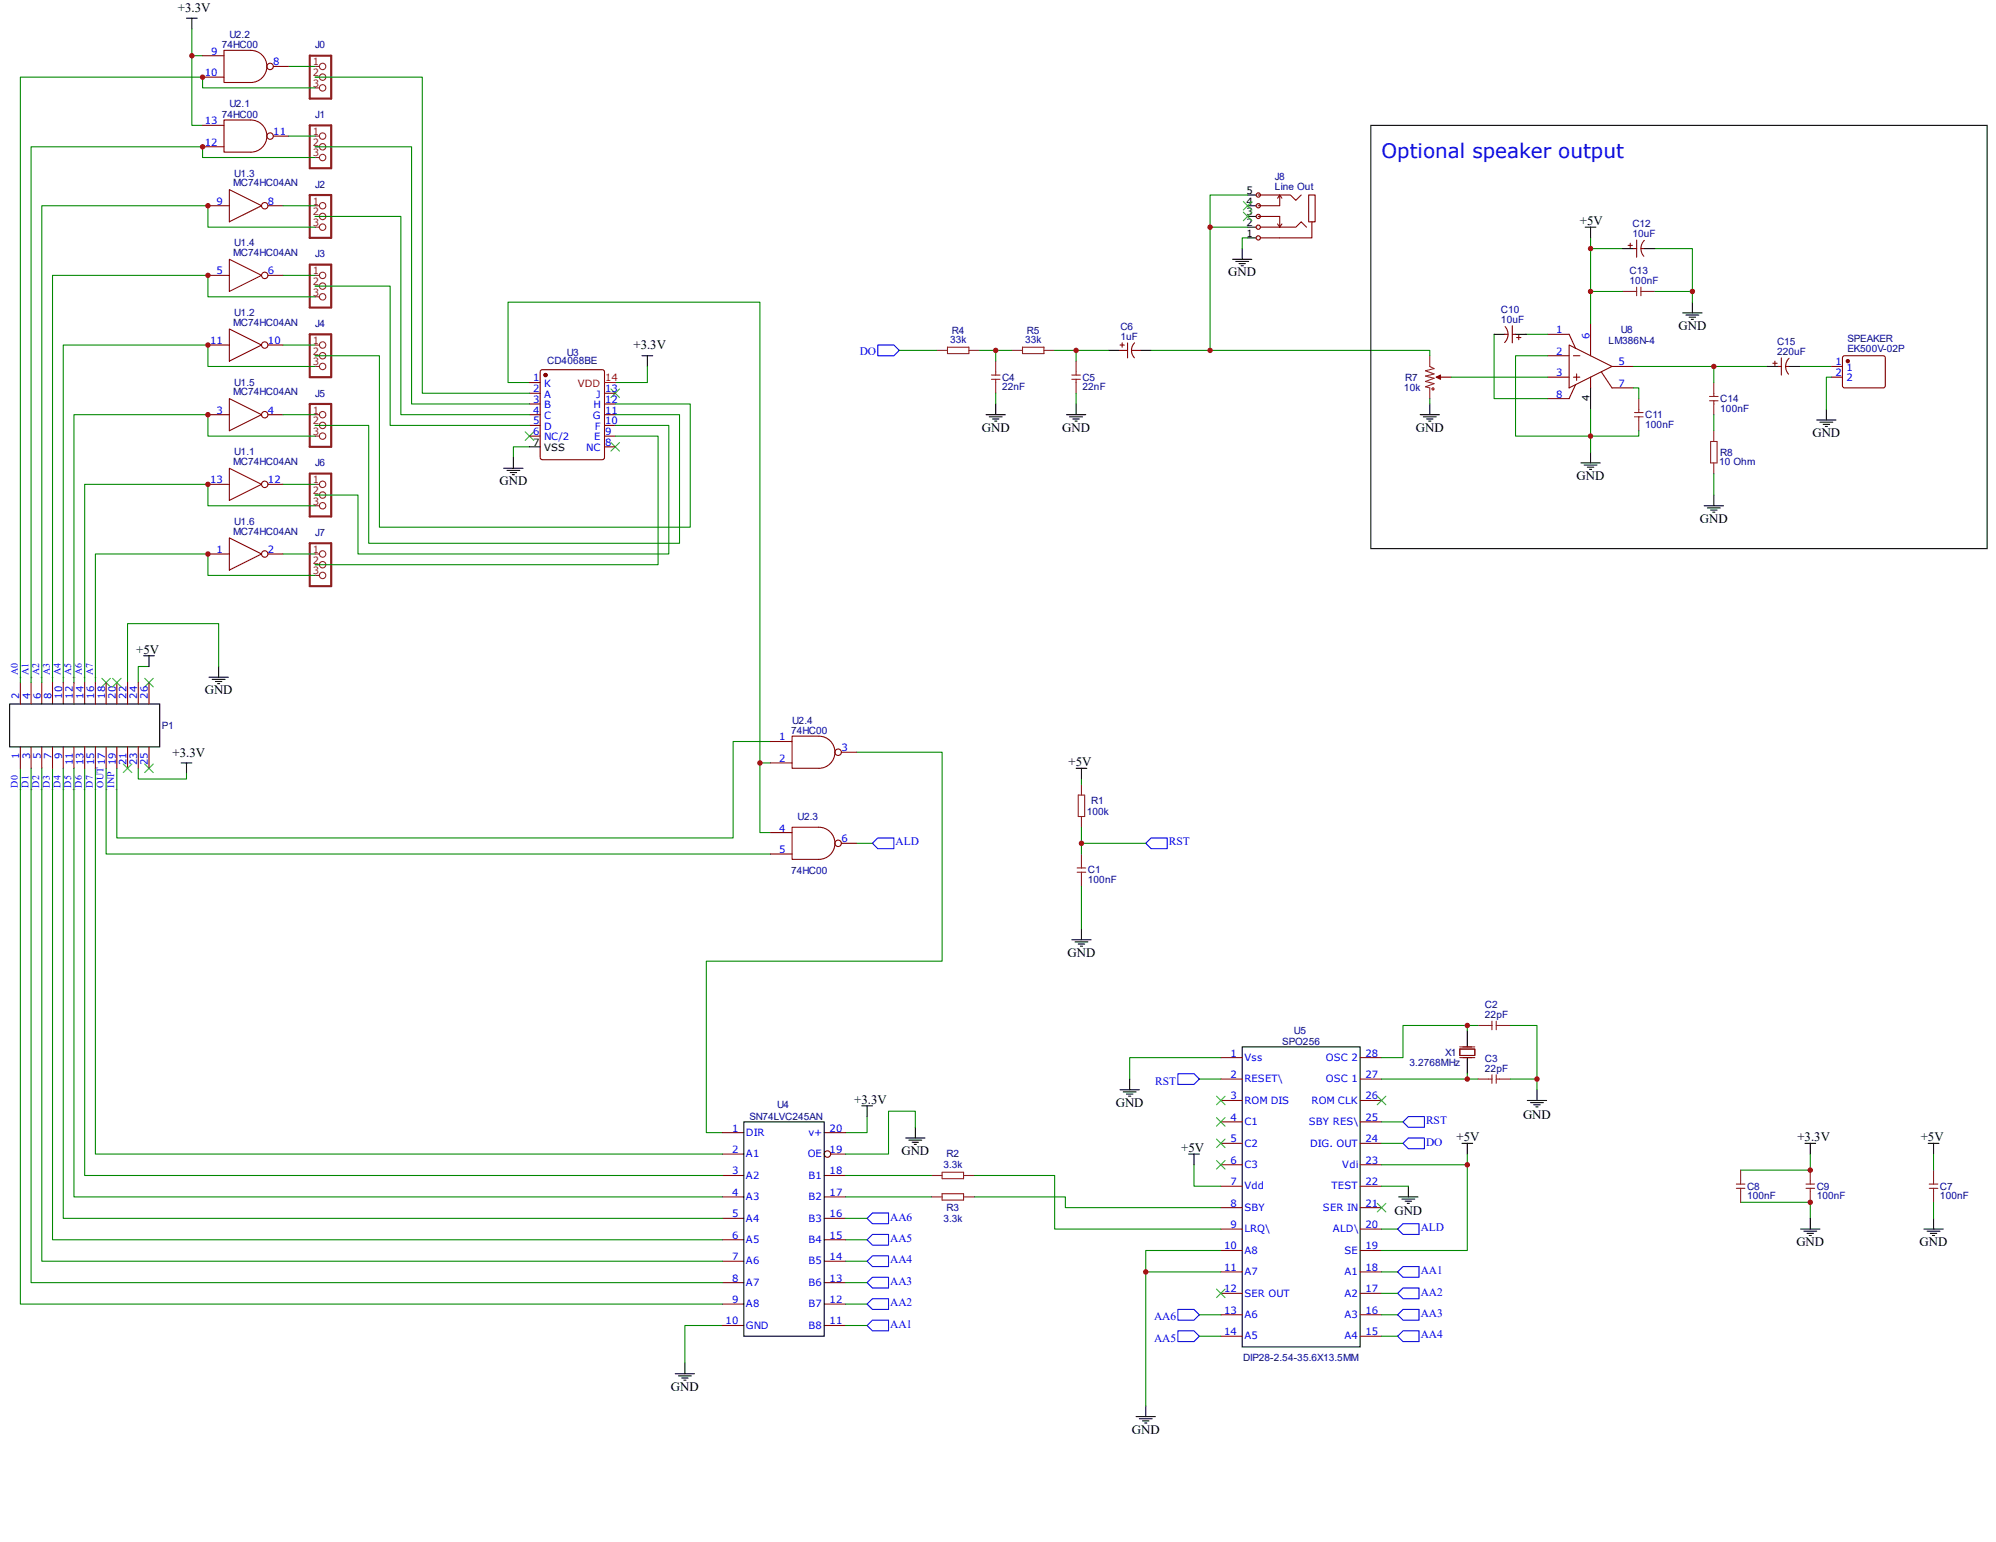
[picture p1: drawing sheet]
<svg xmlns="http://www.w3.org/2000/svg" width="279mm" height="216mm" viewBox="0 0 279 216" stroke-linecap="round" stroke-linejoin="round" font-family="sans-serif">
<g fill="none" stroke="#800" stroke-width=".15">
<path d="M29.1 38.6h3M29.1 28.8h3M32.1 36.3l4.5 2.3-4.5 2.2zM32.1 26.6l4.5 2.2-4.5 2.3zM37.5 38.6h2.1M37.5 28.8h2.1M176.1 31.8h5.3l.7-.7 .8 .7M176.1 33.3h3M29.1 58.1h3M29.1 48.3h3M32.1 55.8l4.5 2.3-4.5 2.2zM32.1 46.1l4.5 2.2-4.5 2.3z"/>
<path d="M37.5 58.1h2.1M37.5 48.3h2.1M74.1 58.1h1.5M74.1 53.6h1.5M74.1 55.1h1.5M74.1 56.6h1.5M74.1 59.6h1.5M75.7 51.9l.2-.1h8.4l.3 .1v12.2l-.1 .2-8.6 .1-.2-.2zM84.6 58.1h1.5M84.6 55.1h1.5M84.6 56.6h1.5M84.6 59.6h1.5"/>
<path d="M29.1 67.8h3M29.1 77.6h3M32.1 65.6l4.5 2.2-4.5 2.3zM32.1 75.3l4.5 2.3-4.5 2.2zM37.5 67.8h2.1M37.5 77.6h2.1M74.1 61.1h1.5M84.6 61.1h1.5M84.6 62.6h1.5M2.9 95.6v3M4.4 95.6v3M5.9 95.6v3"/>
<path d="M7.4 95.6v3M8.9 95.6v3M10.4 95.6v3M11.9 95.6v3M13.4 95.6v3M14.9 95.6v3M16.4 95.6v3M17.9 95.6v3M19.4 95.6v3M20.9 95.6v3M2.9 104.6v3M4.4 104.6v3"/>
<path d="M5.9 104.6v3M7.4 104.6v3M8.9 104.6v3M10.4 104.6v3M11.9 104.6v3M13.4 104.6v3M14.9 104.6v3M16.4 104.6v3M17.9 104.6v3M19.4 104.6v3M20.9 104.6v3M107.9 103.8h3"/>
<path d="M107.9 106.8h3M107.9 119.6h3M107.9 116.6h3M110.9 103.1h3.7a2.25 2.25 0 0 1 2.3 2.2 2.25 2.25 0 0 1-2.3 2.3h-3.7zM110.9 115.8h3.7a2.25 2.25 0 0 1 2.3 2.3 2.25 2.25 0 0 1-2.3 2.2h-3.7zM117.8 105.3h2.1M117.8 118.1h2.1M101.1 158.6h3M115.4 158.6h3M170.9 148.1h3M170.9 151.1h3M170.9 154.1h3"/>
<path d="M170.9 157.1h3M190.4 148.1h3M190.4 151.1h3M190.4 154.1h3M190.4 157.1h3M101.1 161.6h3M101.1 164.6h3M101.1 167.6h3M101.1 170.6h3M101.1 173.6h3M101.1 176.6h3M101.1 179.6h3"/>
<path d="M115.4 164.6h3M115.4 167.6h3M115.4 170.6h3M115.4 173.6h3M115.4 176.6h3M115.4 179.6h3M116.3 161.6h2.1M170.9 160.1h3M170.9 163.1h3M170.9 166.1h3M170.9 169.1h3M170.9 172.1h3"/>
<path d="M170.9 175.1h3M170.9 178.1h3M190.4 160.1h3M190.4 163.1h3M190.4 166.1h3M190.4 169.1h3M190.4 172.1h3M190.4 175.1h3M190.4 178.1h3M101.1 182.6h3M101.1 185.6h3M115.4 182.6h3"/>
<path d="M115.4 185.6h3M170.9 181.1h3M170.9 184.1h3M170.9 187.1h3M190.4 181.1h3M190.4 184.1h3M190.4 187.1h3"/>
<circle cx="37.1" cy="28.8" r=".45"/>
<circle cx="37.1" cy="38.6" r=".45"/>
<circle cx="37.1" cy="58.1" r=".45"/>
<circle cx="37.1" cy="48.3" r=".45"/>
<circle cx="37.1" cy="67.8" r=".45"/>
<circle cx="37.1" cy="77.6" r=".45"/>
<circle cx="117.3" cy="105.3" r=".45"/>
<circle cx="117.3" cy="118.1" r=".45"/>
<circle cx="115.8" cy="161.6" r=".45"/>
</g>
<g fill="none" stroke="#000" stroke-width=".15">
<path d="M26.1 2.6h1.5M26.9 2.6v1.5M174.6 33.3h1.5M174.6 30.3h1.5M174.6 31.8h1.5M174.6 28.8h1.5M174.6 27.3h1.5M89.9 49.8h1.5M90.6 49.8v1.5M138 58.1h2.7M138.5 58.4h1.8M138.9 58.7h.9"/>
<path d="M139.2 59h.3M139.4 56.6v1.5M149.3 58.1h2.7M149.7 58.4h1.8M150.2 58.7h.9M150.5 59h.3M150.6 56.6v1.5M70.5 65.6h2.7M71 65.9h1.8M71.4 66.2h.9M71.7 66.5h.3M71.9 64.1v1.5"/>
<path d="M74.1 62.6h1.5M1.4 98.6h21v6h-21zM20.1 91.8h1.5M20.9 91.8v1.5M29.3 94.8h2.7M29.7 95.1h1.8M30.2 95.4h.9M30.5 95.7h.3M30.6 93.3v1.5M25.4 106.8h1.5M26.1 106.8v1.5M150.6 107.6h1.5"/>
<path d="M151.4 107.6v1.5M150 131.6h2.7M150.5 131.9h1.8M150.9 132.2h.9M151.2 132.5h.3M151.4 130.1v1.5M104.1 157.1h11.3v30h-11.3zM120.6 154.8h1.5M121.4 154.8v1.5M126.8 159.3h2.7M127.2 159.6h1.8M127.7 159.9h.9"/>
<path d="M128.1 157.8v1.5M156.8 152.6h2.7M157.2 152.9h1.8M157.7 153.2h.9M158 153.5h.3M158.1 151.1v1.5M173.9 146.6h16.5v42h-16.5zM128 160.2h.3M166.4 161.6h1.5M167.1 161.6v1.5M204.6 160.1h1.5M205.4 160.1v1.5"/>
<path d="M252.1 172.1h2.7M252.5 172.4h1.8M252.7 160.1h1.5M253 172.7h.9M253.3 173h.3M253.4 160.1v1.5M253.4 170.6v1.5M269.3 172.1h2.7M269.8 172.4h1.8M269.9 160.1h1.5M270.2 172.7h.9M270.5 173h.3"/>
<path d="M270.7 160.1v1.5M270.7 170.6v1.5M94.5 192.3h2.7M95 192.6h1.8M95.4 192.9h.9M95.7 193.2h.3M95.9 190.8v1.5M159 198.3h2.7M159.5 198.6h1.8M159.9 198.9h.9M160.2 199.2h.3M160.4 196.8v1.5"/>
</g>
<g fill="none" stroke="#080" stroke-width=".15">
<path d="M26.9 4.1v3.7h1.5M26.9 7.8v9.8h1.5M40.4 9.3h3.7M40.4 19.1h3.7M44.1 12.3h-15.7v-1.5h-25.5v84.8M39.6 38.6h4.5M39.6 28.8h4.5M44.1 31.8h-15v-3h-23.2v66.8M44.1 22.1h-15.7v-1.5h-24v75M39.6 48.3h4.5M39.6 58.1h4.5M44.1 41.6h-15v-3h-21.7v57"/>
<path d="M44.1 51.3h-15v-3h-20.2v47.3M74.1 53.6h-3v-11.3h35.3v64.5h1.5M90.6 51.3v2.3h-4.5M125.9 49.1h5.2M137.1 49.1h4.5M139.4 49.1v1.5M139.4 55.1v1.5M147.6 49.1h3v1.5M150.6 55.1v1.5M39.6 67.8h4.5M39.6 77.6h4.5M44.1 61.1h-15v-3h-18.7v37.5"/>
<path d="M44.1 70.8h-15v-3h-17.2v27.8M74.1 62.6h-2.2v1.5M20.9 93.3h-1.5v2.3M30.6 93.3v-6h-12.7v8.3M44.1 80.6h-15v-3h-15.7v18M2.9 107.6v75h98.2M4.4 107.6v72h96.7M5.9 107.6v69h95.2M7.4 107.6v66h93.7M8.9 107.6v63h92.2M10.4 107.6v60h90.7M11.9 107.6v57h89.2"/>
<path d="M13.4 107.6v54h87.7M14.9 107.6v12h93M19.4 107.6v1.5h6.7v-.8M106.4 106.8v9.8h1.5M107.9 103.8h-5.3v13.5h-86.2v-9.7M119.9 105.3h12v29.3h-33v24h2.2M119.9 118.1h2.2M151.4 109.1v.7M151.4 115.8v3.8M151.4 124.1v6M121.4 156.3v2.3h-3M128.1 157.8v-2.2h-3.7v6h-6"/>
<path d="M170.9 148.1h-12.8v3M136.4 167.6h12.7v1.5h21.8M136.4 164.6h11.2v7.5h23.3M167.1 163.1v3h3.8M170.9 178.1h-10.5v18.7M170.9 175.1h-10.5v3M193.4 172.1h2.2M193.4 178.1h2.2M193.4 160.1h3M205.4 161.6v1.5h-12M205.4 163.1v12h-12M243.7 168.3h9.7v2.3"/>
<path d="M253.4 161.6v2.2h-9.7M101.1 185.6h-5.2v5.2M167.9 184.1h3M167.9 187.1h3M193.4 184.1h2.2M193.4 187.1h2.2M193.4 181.1h2.2"/>
</g>
<g fill="#000" stroke="#3c3" stroke-width=".15">
<path d="M85.5 54.5l1.2 1.2zM86.7 54.5l-1.2 1.2z"/>
<path d="M73.5 60.5l1.2 1.2zM74.7 60.5l-1.2 1.2z"/>
<path d="M85.5 62l1.2 1.2zM86.7 62l-1.2 1.2z"/>
<path d="M14.3 95l1.2 1.2zM14.3 96.2l1.2-1.2z"/>
<path d="M20.3 95l1.2 1.2zM21.5 95l-1.2 1.2z"/>
<path d="M17.3 107l1.2 1.2zM17.3 108.2l1.2-1.2z"/>
<path d="M20.3 107l1.2 1.2zM21.5 107l-1.2 1.2z"/>
<path d="M170.3 156.5l1.2 1.2zM170.3 157.7l1.2-1.2z"/>
<path d="M170.3 159.5l1.2 1.2zM170.3 160.7l1.2-1.2z"/>
<path d="M170.3 153.5l1.2 1.2zM170.3 154.7l1.2-1.2z"/>
<path d="M192.8 153.5l1.2 1.2zM192.8 154.7l1.2-1.2z"/>
<path d="M170.3 162.5l1.2 1.2zM170.3 163.7l1.2-1.2z"/>
<path d="M192.8 168.5l1.2 1.2zM192.8 169.7l1.2-1.2z"/>
<path d="M170.3 180.5l1.2 1.2zM171.5 180.5l-1.2 1.2z"/>
</g>
<path d="M43.4 7.8h3v6h-3zM43.4 17.6h3v6h-3zM43.4 37.1h3v6h-3zM43.4 27.3h3v6h-3zM43.4 46.8h3v6h-3zM43.4 56.6h3v6h-3zM43.4 66.3h3v6h-3zM43.4 76.1h3v6h-3z" fill="none" stroke="#8d2323" stroke-width=".3"/>
<g fill="none" stroke="#8d2323" stroke-width=".15">
<path d="M44.1 19.1h.6M44.1 9.3h.6M44.1 10.8h.6M44.1 12.3h.6M44.1 38.6h.6M44.1 28.8h.6M44.1 30.3h.6M44.1 31.8h.6M44.1 20.6h.6M44.1 22.1h.6M44.1 40.1h.6M44.1 41.6h.6"/>
<path d="M44.1 48.3h.6M44.1 49.8h.6M44.1 51.3h.6M44.1 58.1h.6M44.1 59.6h.6M131.1 49.1h1.5M132.6 48.6h3v.9h-3zM135.6 49.1h1.5M138.8 52.5h1.2M138.8 53.1h1.2M139.4 50.6v1.9M139.4 53.1v2"/>
<path d="M141.6 49.1h1.5M143.1 48.6h3v.9h-3zM146.1 49.1h1.5M150 52.5h1.2M150 53.1h1.2M150.6 50.6v1.9M150.6 53.1v2M44.1 61.1h.6M44.1 67.8h.6M44.1 69.3h.6M44.1 70.8h.6M44.1 77.6h.6"/>
<path d="M44.1 79.1h.6M44.1 80.6h.6M150.9 111.3h.9v3h-.9zM151.4 109.8v1.5M151.4 114.3v1.5M151.4 119.6v1.9M150.8 121.5h1.2M150.8 122.1h1.2M151.4 122.1v2M130.4 167.6h1.5M130.4 164.6h1.5M131.9 167.1h3v.9h-3z"/>
<path d="M131.9 164.1h3v.9h-3zM134.9 167.6h1.5M134.9 164.6h1.5M243.1 166.4h1.2M243.1 165.8h1.2M243.7 163.8v2M243.7 166.4v1.9M252.8 166.4h1.2M252.8 165.8h1.2M253.4 163.8v2M253.4 166.4v1.9M270.1 166.4h1.2"/>
<path d="M270.1 165.8h1.2M270.7 163.8v2M270.7 166.4v1.9"/>
<circle cx="45.2" cy="19.1" r=".45"/>
<circle cx="45.2" cy="10.8" r=".45"/>
<circle cx="45.2" cy="9.3" r=".45"/>
<circle cx="45.2" cy="12.3" r=".45"/>
<circle cx="45.2" cy="31.8" r=".45"/>
<circle cx="45.2" cy="28.8" r=".45"/>
<circle cx="45.2" cy="20.6" r=".45"/>
<circle cx="45.2" cy="22.1" r=".45"/>
<circle cx="45.2" cy="38.6" r=".45"/>
<circle cx="45.2" cy="30.3" r=".45"/>
<circle cx="45.2" cy="49.8" r=".45"/>
<circle cx="45.2" cy="58.1" r=".45"/>
<circle cx="45.2" cy="51.3" r=".45"/>
<circle cx="45.2" cy="40.1" r=".45"/>
<circle cx="45.2" cy="41.6" r=".45"/>
<circle cx="45.2" cy="48.3" r=".45"/>
<circle cx="45.2" cy="59.6" r=".45"/>
<circle cx="45.2" cy="67.8" r=".45"/>
<circle cx="45.2" cy="69.3" r=".45"/>
<circle cx="45.2" cy="61.1" r=".45"/>
<circle cx="45.2" cy="70.8" r=".45"/>
<circle cx="45.2" cy="77.6" r=".45"/>
<circle cx="45.2" cy="79.1" r=".45"/>
<circle cx="45.2" cy="80.6" r=".45"/>
</g>
<circle cx="76.4" cy="52.5" r=".23" fill="#800" stroke="#800" stroke-width=".15"/>
<path d="M84.6 53.6h1.5" fill="none" stroke="#f00" stroke-width=".15"/>
<g fill="#000">
<path d="M2.9 94.7v.3zM2.7 94.8h.3z"/>
<path d="M4.4 94.7v.3zM4.2 94.8h.3z"/>
<path d="M5.9 94.7v.3zM5.7 94.8h.3z"/>
<path d="M7.4 94.7v.3zM7.2 94.8h.3z"/>
<path d="M8.9 94.7v.3zM8.7 94.8h.3z"/>
<path d="M10.4 94.7v.3zM10.2 94.8h.3z"/>
<path d="M11.9 94.7v.3zM11.7 94.8h.3z"/>
<path d="M13.4 94.7v.3zM13.2 94.8h.3z"/>
<path d="M2.9 110.4v.3zM2.7 110.6h.3z"/>
<path d="M4.4 110.4v.3zM4.2 110.6h.3z"/>
<path d="M5.9 110.4v.3zM5.7 110.6h.3z"/>
<path d="M7.4 110.4v.3zM7.2 110.6h.3z"/>
<path d="M8.9 110.4v.3zM8.7 110.6h.3z"/>
<path d="M10.4 110.4v.3zM10.2 110.6h.3z"/>
<path d="M11.9 110.4v.3zM11.7 110.6h.3z"/>
<path d="M13.4 110.4v.3zM13.2 110.6h.3z"/>
<path d="M14.9 110.4v.3zM14.7 110.6h.3z"/>
<path d="M16.4 110.4v.3zM16.2 110.6h.3z"/>
</g>
<g fill="none" stroke="#00f" stroke-width=".15">
<path d="M122.9 48.3h2.2l.8 .8-.8 .7h-2.2zM122.1 118.1l.8-.8h2.2v1.5h-2.2zM197.1 159.3h2.3v1.5h-2.3l-.7-.7zM121.4 179.6l.7-.8h2.3v1.5h-2.3zM121.4 176.6l.7-.8h2.3v1.5h-2.3zM121.4 173.6l.7-.8h2.3v1.5h-2.3zM121.4 170.6l.7-.8h2.3v1.5h-2.3zM195.6 178.1l.8-.8h2.2v1.5h-2.2zM196.4 171.3h2.2v1.5h-2.2l-.8-.7zM121.4 185.6l.7-.8h2.3v1.5h-2.3zM121.4 182.6l.7-.8h2.3v1.5h-2.3zM164.9 186.3h2.2l.8 .8-.8 .7h-2.2z"/>
<path d="M164.9 183.3h2.2l.8 .8-.8 .7h-2.2zM195.6 181.1l.8-.8h2.2v1.5h-2.2zM195.6 184.1l.8-.8h2.2v1.5h-2.2zM196.4 186.3h2.2v1.5h-2.2l-.8-.7z"/>
</g>
<g fill="#efefef" stroke="#800" stroke-width=".15">
<circle cx="176.1" cy="33.3" r=".3"/>
<circle cx="176.1" cy="31.8" r=".3"/>
<circle cx="176.1" cy="30.3" r=".3"/>
<circle cx="176.1" cy="28.8" r=".3"/>
<circle cx="176.1" cy="27.3" r=".3"/>
</g>
<g fill="none" stroke="#800" stroke-width=".15">
<path d="M28.4 10.8h3M28.4 7.8h3M28.4 17.6h3M31.4 7.1h3.7a2.25 2.25 0 0 1 2.3 2.2 2.25 2.25 0 0 1-2.3 2.3h-3.7zM31.4 16.8h3.7a2.25 2.25 0 0 1 2.3 2.3 2.25 2.25 0 0 1-2.3 2.2h-3.7zM38.3 9.3h2.1M38.3 19.1h2.1M28.4 20.6h3M176.1 30.3h3v1.5M176.1 27.3h4.5l.8 .8 .7-.8M178.8 31.4l.3 .4M179.1 27.3v1.5h-3"/>
<path d="M179.1 27.3l.3 .5M179.1 27.3l-.3 .5M179.4 31.4l-.3 .4M183.6 31.1h-.4v-3.8h.9v3.8h-.5v2.2h-4.5M227.9 34.4h.6M228.2 34.1v.6M228.6 34.8h.5M229.1 33.6v2.4M229.7 34.8h.4M230.2 33.7a1.61 1.61 0 0 0-.1 2.2M156.6 49.1h1.2M156.8 48.3h.6"/>
<path d="M157.1 48v.6M157.8 48v2.1M158.4 49.1h1.2M158.8 48a1.5 1.5 0 0 0 0 2.1M201.6 52.8h1.5M210.6 46.8h.5M210.7 45.7a1.61 1.61 0 0 1-.1 2.3M211.7 46.8h.4M211.7 45.6v2.4M212.3 47.3h.6M212.6 47v.6M216.6 49.8h3"/>
<path d="M216.6 52.8h3M216.6 46.8h3l.9 2M219.6 48.3l6 3-6 3zM220.2 49.8h.9M220.2 52.8h.9M220.5 53.9l-.9 1.9h-3M220.7 52.4v.9M222.6 45.3v4.5M222.6 52.8v1.5M224.1 52.1l1.5 2.2h3M225.6 51.3h3M248.2 50.9h.6"/>
<path d="M248.5 50.6v.6M248.9 51.3h.5M249.4 50.1v2.4M250 51.3h.4M250.4 50.2a1.61 1.61 0 0 0 0 2.2M256.4 52.8h1.5M256.4 51.3h1.5M257.9 50l.3-.2 5.6 .1 .1 .2v4.1l-.3 .1h-5.5l-.2-.3z"/>
<circle cx="37.8" cy="19.1" r=".45"/>
<circle cx="37.8" cy="9.3" r=".45"/>
</g>
<g fill="none" stroke="#000" stroke-width=".15">
<path d="M191.9 17.6h86.3v59.2h-86.3zM172.5 36.3h2.7M173 36.6h1.8M173.4 36.9h.9M173.7 37.2h.3M173.9 34.8v1.5M221.9 31.8h1.5M222.6 31.8v1.5M227.1 34.8h1.5M230.1 34.8h1.5M155.1 49.1h1.5M159.6 49.1h1.5"/>
<path d="M198.8 58.1h2.7M199.2 58.4h1.8M199.7 58.7h.9M200 59h.3M200.1 56.6v1.5M209.1 46.8h1.5M212.1 46.8h1.5M222.6 54.3v3M235.5 43.8h2.8M236 44.1h1.8M236.4 44.4h.9M236.7 44.7h.4"/>
<path d="M236.9 42.3v1.5M247.4 51.3h1.5M250.4 51.3h1.5M254.3 58.8h2.7M254.8 59.1h1.8M255.2 59.4h.9M255.5 59.7h.3M255.7 57.3v1.5M221.3 64.8h2.7M221.7 65.1h1.8M222.2 65.4h.9M222.5 65.7h.3"/>
<path d="M222.6 63.3v1.5M238.5 70.8h2.8M239 71.1h1.8M239.5 71.4h.9M239.7 71.7h.4M239.9 69.3v1.5M205.4 144.3v2.3M205.4 148.1v2.2M213.8 154.1h2.7M214.2 154.4h1.8M214.7 154.7h.9M215 155h.3"/>
<path d="M215.1 152.6v1.5M195.8 167.6h2.7M196.2 167.9h1.8M196.7 168.2h.9M197 168.5h.3M197.1 166.1v1.5"/>
</g>
<g fill="none" stroke="#080" stroke-width=".15">
<path d="M44.1 10.8h15v44.3h15M44.1 30.3h12v27.8h18M44.1 20.6h13.5v36h16.5M169.4 31.8h5.2M174.6 33.3h-.7v1.5M174.6 27.3h-5.2v21.8h-8.3M222.6 33.3v12M222.6 34.8h4.5M231.6 34.8h5.3v7.5M44.1 49.8h9v24h43.5v-17.2h-10.5M44.1 40.1h10.5v19.5h19.5M86.1 59.6h7.5v18h-43.5v-8.3h-6"/>
<path d="M86.1 58.1h9v18h-43.5v-16.5h-7.5M150.6 49.1h4.5M169.4 49.1h30.7v.7M200.1 55.8v.8M203.1 52.8h13.5M209.1 46.8v9h7.5M213.6 46.8h3M216.6 49.8h-4.5v11.3h17.3v-.8M222.6 57.3v6M222.6 40.8h4.5M228.6 54.3h.8v1.5M228.6 51.3h18.8"/>
<path d="M231.6 40.8h5.3M239.9 51.3v2.3M239.9 58.1v2.2M251.9 51.3h4.5M256.4 52.8h-.7v4.5M86.1 61.1h6v18h-48M239.9 66.3v3M151.4 118.1h9M167.9 151.1h3M193.4 151.1h12M193.4 157.1h3M205.4 150.3v.8h1.5"/>
<path d="M205.4 143.6h-9v4.5h-3M206.9 143.6h-1.5v.7M211.4 151.1h3.7v1.5M211.4 143.6h3.7v7.5M118.4 164.6h12M118.4 167.6h12M118.4 170.6h3M118.4 173.6h3M118.4 176.6h3M118.4 179.6h3M193.4 166.1h3.7M270.7 161.6v2.2"/>
<path d="M270.7 168.3v2.3M118.4 182.6h3M118.4 185.6h3"/>
</g>
<g fill="none" stroke="#8d2323" stroke-width=".15">
<path d="M200.1 49.8v1.5l.6 .3-1.2 .3 1.2 .5-1.2 .3 1.2 .3-1.2 .4 1.2 .3-1.2 .5 .6 .1v1.5M201 52.8h.6M227.1 40.8h2M228.8 57.8h1.2M228.8 58.4h1.2M229.1 40.2v1.2M229.4 55.8v2M229.4 58.4v1.9M229.7 40.2v1.2M229.7 40.8h1.9M239.3 55.5h1.2M239.3 56.1h1.2"/>
<path d="M239.9 53.6v1.9M239.9 56.1v2M239.5 61.8h.9v3h-.9zM239.9 60.3v1.5M239.9 64.8v1.5M206.9 143.6h1.9M206.9 151.1h1.9M208.8 143v1.2M208.8 150.5v1.2M209.4 143v1.2M209.4 150.5v1.2M209.4 143.6h2"/>
<path d="M209.4 151.1h2"/>
</g>
<g fill="#800" stroke="#800" stroke-width=".15">
<path d="M201 52.8l.6-.3v.6z"/>
<circle cx="258.7" cy="50.6" r=".23"/>
</g>
<circle cx="200.6" cy="54.5" r=".15" fill="none" stroke="#a00000" stroke-width=".15"/>
<g fill="#000" stroke="#3c3" stroke-width=".15">
<path d="M174 28.2l1.2 1.2zM174 29.4l1.2-1.2z"/>
<path d="M174 29.7l1.2 1.2zM174 30.9l1.2-1.2z"/>
<path d="M15.8 95l1.2 1.2zM15.8 96.2l1.2-1.2z"/>
</g>
<path d="M204.3 146.9h2.1v.9h-2.1zM204.3 146.6h2.1M204.3 148.1h2.1" fill="none" stroke="#810" stroke-width=".15"/>
<path d="M160.4 118.1l.7-.8h2.3v1.5h-2.3zM164.9 150.3h2.2l.8 .8-.8 .7h-2.2zM196.4 157.1l.7-.8h2.3v1.5h-2.3z" fill="none" stroke="#00f" stroke-width=".15"/>
<g fill="#c00">
<circle cx="29.1" cy="38.6" r=".38"/>
<circle cx="29.1" cy="48.3" r=".38"/>
<circle cx="29.1" cy="58.1" r=".38"/>
<circle cx="29.1" cy="77.6" r=".38"/>
<circle cx="29.1" cy="67.8" r=".38"/>
<circle cx="253.4" cy="168.3" r=".38"/>
<circle cx="253.4" cy="163.8" r=".38"/>
<circle cx="106.4" cy="106.8" r=".37"/>
<circle cx="160.4" cy="178.1" r=".38"/>
<circle cx="205.4" cy="163.1" r=".38"/>
<circle cx="29.1" cy="28.8" r=".38"/>
<circle cx="26.9" cy="7.8" r=".38"/>
<circle cx="139.4" cy="49.1" r=".38"/>
<circle cx="150.6" cy="49.1" r=".38"/>
<circle cx="169.4" cy="31.8" r=".37"/>
<circle cx="169.4" cy="49.1" r=".38"/>
<circle cx="222.6" cy="61.1" r=".38"/>
<circle cx="239.9" cy="51.3" r=".38"/>
<circle cx="222.6" cy="34.8" r=".38"/>
<circle cx="222.6" cy="40.8" r=".38"/>
<circle cx="236.9" cy="40.8" r=".38"/>
<circle cx="215.1" cy="151.1" r=".37"/>
<circle cx="205.4" cy="151.1" r=".38"/>
<circle cx="205.4" cy="143.6" r=".38"/>
<circle cx="151.4" cy="118.1" r=".37"/>
<circle cx="28.4" cy="20.6" r=".38"/>
<circle cx="28.4" cy="10.8" r=".37"/>
</g>
<text font-size="2.8" fill="#00f" x="193.4" y="22.1">Optional speaker output</text>
<g font-size="1.8">
<text x="24.9" y="1.7">+3.3V</text>
<text x="221.1" y="31.5">+5V</text>
<text x="171.9" y="38.7">GND</text>
<text x="234.9" y="46.2">GND</text>
<text x="88.7" y="48.9">+3.3V</text>
<text x="137.4" y="60.5">GND</text>
<text x="148.7" y="60.5">GND</text>
<text x="198.2" y="60.5">GND</text>
<text x="253.7" y="61.2">GND</text>
<text x="69.9" y="68">GND</text>
<text x="220.7" y="67.2">GND</text>
<text x="237.9" y="73.2">GND</text>
<text x="19.1" y="91.5">+5V</text>
<text x="28.7" y="97.2">GND</text>
<text x="24.2" y="105.9">+3.3V</text>
<text x="149.6" y="107.3">+5V</text>
<text x="149.4" y="134">GND</text>
<text x="119.6" y="154.5">+3.3V</text>
<text x="156.2" y="155">GND</text>
<text x="126.2" y="161.7">GND</text>
<text x="165.3" y="161.3">+5V</text>
<text x="203.9" y="159.8">+5V</text>
<text x="213.2" y="156.6">GND</text>
<text x="251.6" y="159.8">+3.3V</text>
<text x="268.9" y="159.8">+5V</text>
<text x="195.2" y="170.2">GND</text>
<text x="251.5" y="174.5">GND</text>
<text x="268.7" y="174.5">GND</text>
<text x="93.9" y="194.7">GND</text>
<text x="158.4" y="200.7">GND</text>
</g>
<g font-size="1.6" fill="#00f">
<text x="120.3" y="49.6">DO</text>
<text x="125.4" y="118.4">ALD</text>
<text x="163.6" y="118.4">RST</text>
<text x="161.7" y="151.9">RST</text>
<text x="199.6" y="160.4">DO</text>
<text x="199.6" y="157.4">RST</text>
<text x="124.6" y="173.9">AA5</text>
<text x="124.6" y="170.9">AA6</text>
<text x="198.9" y="172.4">ALD</text>
<text x="124.6" y="179.9">AA3</text>
<text x="124.6" y="176.9">AA4</text>
<text x="198.9" y="178.4">AA1</text>
<text x="124.6" y="185.9">AA1</text>
<text x="124.6" y="182.9">AA2</text>
<text x="161.5" y="184.9">AA6</text>
<text x="198.9" y="181.4">AA2</text>
<text x="198.9" y="184.4">AA3</text>
<text x="161.5" y="187.9">AA5</text>
<text x="198.9" y="187.4">AA4</text>
</g>
<g font-size="1.4" fill="#000080">
<text x="32.1" y="5.3">U2.2</text>
<text x="31" y="6.8">74HC00</text>
<text x="44.1" y="6.8">J0</text>
<text x="31" y="16.5">74HC00</text>
<text x="32.1" y="15">U2.1</text>
<text x="44.1" y="16.5">J1</text>
<text x="32.6" y="26.1">MC74HC04AN</text>
<text x="32.8" y="24.8">U1.3</text>
<text x="44.1" y="26.3">J2</text>
<text x="178.5" y="26.6">Line Out</text>
<text x="178.5" y="25.2">J8</text>
<text x="32.6" y="35.9">MC74HC04AN</text>
<text x="32.8" y="34.5">U1.4</text>
<text x="228.5" y="33.2">10uF</text>
<text x="228.5" y="31.8">C12</text>
<text x="44.1" y="36">J3</text>
<text x="228.1" y="39.8">100nF</text>
<text x="228.1" y="38.4">C13</text>
<text x="32.6" y="45.6">MC74HC04AN</text>
<text x="32.8" y="44.3">U1.2</text>
<text x="44.1" y="45.8">J4</text>
<text x="133.2" y="46.8">R4</text>
<text x="143.7" y="46.8">R5</text>
<text x="156.8" y="47.6">1uF</text>
<text x="156.8" y="46.2">C6</text>
<text x="210.1" y="45.2">10uF</text>
<text x="210.1" y="43.8">C10</text>
<text x="226.9" y="46.6">U8</text>
<text x="258.6" y="47.9">SPEAKER</text>
<text x="76.6" y="51">CD4068BE</text>
<text x="79.3" y="49.9">U3</text>
<text x="133" y="48">33k</text>
<text x="140.3" y="53.3">C4</text>
<text x="143.5" y="48">33k</text>
<text x="151.5" y="53.3">C5</text>
<text x="196.7" y="53.3">R7</text>
<text x="225.2" y="48.1">LM386N-4</text>
<text x="248.8" y="49.7">220uF</text>
<text x="248.8" y="48.3">C15</text>
<text x="258.6" y="49.3">EK500V-02P</text>
<text x="32.6" y="55.4">MC74HC04AN</text>
<text x="32.8" y="54">U1.5</text>
<text x="44.1" y="55.5">J5</text>
<text x="140.3" y="54.7">22nF</text>
<text x="151.5" y="54.7">22nF</text>
<text x="196.5" y="54.7">10k</text>
<text x="230.3" y="59.9">100nF</text>
<text x="230.3" y="58.5">C11</text>
<text x="240.8" y="57.7">100nF</text>
<text x="240.8" y="56.3">C14</text>
<text x="32.6" y="65.1">MC74HC04AN</text>
<text x="32.8" y="63.8">U1.1</text>
<text x="44.1" y="65.3">J6</text>
<text x="240.7" y="65.1">10 Ohm</text>
<text x="240.8" y="63.9">R8</text>
<text x="32.6" y="74.9">MC74HC04AN</text>
<text x="32.8" y="73.5">U1.6</text>
<text x="44.1" y="75">J7</text>
<text x="110.9" y="101.3">U2.4</text>
<text x="22.7" y="102.1">P1</text>
<text x="110.7" y="102.8">74HC00</text>
<text x="152.7" y="112.5">R1</text>
<text x="111.6" y="114.8">U2.3</text>
<text x="152.1" y="114.1">100k</text>
<text x="110.7" y="122.3">74HC00</text>
<text x="152.3" y="123.7">100nF</text>
<text x="152.3" y="122.3">C1</text>
<text x="207.9" y="142.5">22pF</text>
<text x="207.9" y="141.1">C2</text>
<text x="179.5" y="146.3">SPO256</text>
<text x="181.1" y="144.8">U5</text>
<text x="197.3" y="149.3">3.2768MHz</text>
<text x="202.3" y="147.8">X1</text>
<text x="207.9" y="148.6">C3</text>
<text x="108.8" y="155.2">U4</text>
<text x="207.9" y="150">22pF</text>
<text x="104.9" y="156.8">SN74LVC245AN</text>
<text x="132.1" y="163.5">3.3k</text>
<text x="132.5" y="162">R2</text>
<text x="244.6" y="167.9">100nF</text>
<text x="244.6" y="166.6">C8</text>
<text x="254.3" y="167.9">100nF</text>
<text x="254.3" y="166.6">C9</text>
<text x="271.6" y="167.9">100nF</text>
<text x="271.6" y="166.6">C7</text>
<text x="132.1" y="171.1">3.3k</text>
<text x="132.5" y="169.6">R3</text>
<text x="174" y="190.6">DIP28-2.54-35.6X13.5MM</text>
</g>
<g font-size="1.4" fill="#00f">
<text x="28.7" y="10.7">10</text>
<text x="29.6" y="7.7">9</text>
<text x="38.3" y="9.2">8</text>
<text x="28.7" y="17.4">13</text>
<text x="28.7" y="20.4">12</text>
<text x="38.3" y="18.9">11</text>
<text x="30.3" y="28.7">9</text>
<text x="37.5" y="28.7">8</text>
<text x="30.3" y="38.4">5</text>
<text x="37.5" y="38.4">6</text>
<text x="217.8" y="46.7">1</text>
<text x="222.5" y="47.4" transform="rotate(-90 222.5 47.4)">6</text>
<text x="29.4" y="48.2">11</text>
<text x="37.5" y="48.2">10</text>
<text x="74.6" y="53.4">1</text>
<text x="217.8" y="49.7">2</text>
<text x="217.8" y="52.7">3</text>
<text x="226.5" y="51.2">5</text>
<text x="256.9" y="51.2">1</text>
<text x="256.9" y="52.7">2</text>
<text x="258.5" y="51.9">1</text>
<text x="258.5" y="53.4">2</text>
<text x="30.3" y="57.9">3</text>
<text x="37.5" y="57.9">4</text>
<text x="74.6" y="54.9">2</text>
<text x="74.6" y="56.4">3</text>
<text x="74.6" y="57.9">4</text>
<text x="74.6" y="59.4">5</text>
<text x="76.2" y="54.2">K</text>
<text x="76.2" y="55.7">A</text>
<text x="76.2" y="57.2">B</text>
<text x="76.2" y="58.7">C</text>
<text x="83" y="58.7">G</text>
<text x="83.1" y="57.2">H</text>
<text x="83.5" y="55.7">J</text>
<text x="84.7" y="59.4">10</text>
<text x="84.7" y="57.9">11</text>
<text x="84.7" y="56.4">12</text>
<text x="84.7" y="54.9">13</text>
<text x="217.8" y="55.7">8</text>
<text x="226.5" y="54.2">7</text>
<text x="74.6" y="60.9">6</text>
<text x="76.2" y="60.2">D</text>
<text x="76.2" y="61.7">NC/2</text>
<text x="82.1" y="63.2">NC</text>
<text x="83.2" y="61.7">E</text>
<text x="83.3" y="60.2">F</text>
<text x="84.7" y="62.4">8</text>
<text x="84.7" y="60.9">9</text>
<text x="29.4" y="67.7">13</text>
<text x="37.5" y="67.7">12</text>
<text x="30.3" y="77.4">1</text>
<text x="37.5" y="77.4">2</text>
<text x="2.5" y="94.5" transform="rotate(-90 2.5 94.5)">A0</text>
<text x="4" y="94.5" transform="rotate(-90 4 94.5)">A1</text>
<text x="5.5" y="94.5" transform="rotate(-90 5.5 94.5)">A2</text>
<text x="7" y="94.5" transform="rotate(-90 7 94.5)">A3</text>
<text x="8.5" y="94.5" transform="rotate(-90 8.5 94.5)">A4</text>
<text x="10" y="94.5" transform="rotate(-90 10 94.5)">A5</text>
<text x="11.5" y="94.5" transform="rotate(-90 11.5 94.5)">A6</text>
<text x="13" y="94.5" transform="rotate(-90 13 94.5)">A7</text>
<text x="2.7" y="97.8" transform="rotate(-90 2.7 97.8)">2</text>
<text x="4.2" y="97.8" transform="rotate(-90 4.2 97.8)">4</text>
<text x="5.7" y="97.8" transform="rotate(-90 5.7 97.8)">6</text>
<text x="7.2" y="97.8" transform="rotate(-90 7.2 97.8)">8</text>
<text x="8.7" y="97.8" transform="rotate(-90 8.7 97.8)">10</text>
<text x="10.2" y="97.8" transform="rotate(-90 10.2 97.8)">12</text>
<text x="11.7" y="97.8" transform="rotate(-90 11.7 97.8)">14</text>
<text x="13.2" y="97.8" transform="rotate(-90 13.2 97.8)">16</text>
<text x="14.7" y="97.8" transform="rotate(-90 14.7 97.8)">18</text>
<text x="16.2" y="97.8" transform="rotate(-90 16.2 97.8)">20</text>
<text x="17.7" y="97.8" transform="rotate(-90 17.7 97.8)">22</text>
<text x="19.2" y="97.8" transform="rotate(-90 19.2 97.8)">24</text>
<text x="20.7" y="97.8" transform="rotate(-90 20.7 97.8)">26</text>
<text x="2.7" y="106.2" transform="rotate(-90 2.7 106.2)">1</text>
<text x="4.2" y="106.2" transform="rotate(-90 4.2 106.2)">3</text>
<text x="5.7" y="106.2" transform="rotate(-90 5.7 106.2)">5</text>
<text x="7.2" y="106.2" transform="rotate(-90 7.2 106.2)">7</text>
<text x="8.7" y="106.2" transform="rotate(-90 8.7 106.2)">9</text>
<text x="10.2" y="107.1" transform="rotate(-90 10.2 107.1)">11</text>
<text x="11.7" y="107.1" transform="rotate(-90 11.7 107.1)">13</text>
<text x="13.2" y="107.1" transform="rotate(-90 13.2 107.1)">15</text>
<text x="17.7" y="107.1" transform="rotate(-90 17.7 107.1)">21</text>
<text x="19.2" y="107.1" transform="rotate(-90 19.2 107.1)">23</text>
<text x="20.7" y="107.1" transform="rotate(-90 20.7 107.1)">25</text>
<text x="109.1" y="103.7">1</text>
<text x="109.1" y="106.7">2</text>
<text x="117.8" y="105.2">3</text>
<text x="2.5" y="110.3" transform="rotate(-90 2.5 110.3)">D0</text>
<text x="4" y="110.3" transform="rotate(-90 4 110.3)">D1</text>
<text x="5.5" y="110.3" transform="rotate(-90 5.5 110.3)">D2</text>
<text x="7" y="110.3" transform="rotate(-90 7 110.3)">D3</text>
<text x="8.5" y="110.3" transform="rotate(-90 8.5 110.3)">D4</text>
<text x="10" y="110.3" transform="rotate(-90 10 110.3)">D5</text>
<text x="11.5" y="110.3" transform="rotate(-90 11.5 110.3)">D6</text>
<text x="13" y="110.3" transform="rotate(-90 13 110.3)">D7</text>
<text x="14.5" y="110.3" transform="rotate(-90 14.5 110.3)">OUT 17</text>
<text x="16" y="110.3" transform="rotate(-90 16 110.3)">INP 19</text>
<text x="109.1" y="119.4">5</text>
<text x="109.1" y="116.4">4</text>
<text x="117.8" y="117.9">6</text>
<text x="172.2" y="147.9">1</text>
<text x="174.2" y="148.5">Vss</text>
<text x="185.6" y="148.5">OSC 2</text>
<text x="191.1" y="147.9">28</text>
<text x="172.2" y="150.9">2</text>
<text x="172.2" y="153.9">3</text>
<text x="174.2" y="151.5">RESET\</text>
<text x="174.2" y="154.5">ROM DIS</text>
<text x="183.6" y="154.5">ROM CLK</text>
<text x="185.6" y="151.5">OSC 1</text>
<text x="191.1" y="153.9">26</text>
<text x="191.1" y="150.9">27</text>
<text x="102.5" y="158.4">1</text>
<text x="102.5" y="161.4">2</text>
<text x="104.4" y="159">DIR</text>
<text x="113.2" y="159">v+</text>
<text x="116.1" y="161.4">19</text>
<text x="116.1" y="158.4">20</text>
<text x="172.2" y="156.9">4</text>
<text x="172.2" y="159.9">5</text>
<text x="174.2" y="157.5">C1</text>
<text x="174.2" y="160.5">C2</text>
<text x="183.2" y="157.5">SBY RES\</text>
<text x="183.4" y="160.5">DIG. OUT</text>
<text x="191.1" y="159.9">24</text>
<text x="191.1" y="156.9">25</text>
<text x="102.5" y="164.4">3</text>
<text x="102.5" y="167.4">4</text>
<text x="104.4" y="162">A1</text>
<text x="104.4" y="165">A2</text>
<text x="113.1" y="162">OE</text>
<text x="113.2" y="165">B1</text>
<text x="116.1" y="167.4">17</text>
<text x="116.1" y="164.4">18</text>
<text x="172.2" y="162.9">6</text>
<text x="172.2" y="165.9">7</text>
<text x="174.2" y="163.5">C3</text>
<text x="174.2" y="166.5">Vdd</text>
<text x="186.4" y="166.5">TEST</text>
<text x="187.9" y="163.5">Vdi</text>
<text x="191.1" y="165.9">22</text>
<text x="191.1" y="162.9">23</text>
<text x="102.5" y="170.4">5</text>
<text x="102.5" y="173.4">6</text>
<text x="104.4" y="168">A3</text>
<text x="104.4" y="171">A4</text>
<text x="113.2" y="171">B3</text>
<text x="113.2" y="168">B2</text>
<text x="116.1" y="173.4">15</text>
<text x="116.1" y="170.4">16</text>
<text x="172.2" y="168.9">8</text>
<text x="172.2" y="171.9">9</text>
<text x="174.2" y="169.5">SBY</text>
<text x="174.2" y="172.5">LRQ\</text>
<text x="185.2" y="169.5">SER IN</text>
<text x="186.6" y="172.5">ALD\</text>
<text x="191.1" y="171.9">20</text>
<text x="191.1" y="168.9">21</text>
<text x="102.5" y="176.4">7</text>
<text x="102.5" y="179.4">8</text>
<text x="104.4" y="174">A5</text>
<text x="104.4" y="177">A6</text>
<text x="113.2" y="177">B5</text>
<text x="113.2" y="174">B4</text>
<text x="116.1" y="179.4">13</text>
<text x="116.1" y="176.4">14</text>
<text x="171.3" y="174.9">10</text>
<text x="171.3" y="177.9">11</text>
<text x="174.2" y="175.5">A8</text>
<text x="174.2" y="178.5">A7</text>
<text x="188.2" y="178.5">A1</text>
<text x="188.2" y="175.5">SE</text>
<text x="191.1" y="177.9">18</text>
<text x="191.1" y="174.9">19</text>
<text x="101.6" y="185.4">10</text>
<text x="102.5" y="182.4">9</text>
<text x="104.4" y="180">A7</text>
<text x="104.4" y="183">A8</text>
<text x="113.2" y="183">B7</text>
<text x="113.2" y="180">B6</text>
<text x="116.1" y="185.4">11</text>
<text x="116.1" y="182.4">12</text>
<text x="171.3" y="180.9">12</text>
<text x="171.3" y="183.9">13</text>
<text x="174.2" y="181.5">SER OUT</text>
<text x="174.2" y="184.5">A6</text>
<text x="188.2" y="184.5">A3</text>
<text x="188.2" y="181.5">A2</text>
<text x="191.1" y="183.9">16</text>
<text x="191.1" y="180.9">17</text>
<text x="104.4" y="186">GND</text>
<text x="113.2" y="186">B8</text>
<text x="171.3" y="186.9">14</text>
<text x="174.2" y="187.5">A5</text>
<text x="188.2" y="187.5">A4</text>
<text x="191.1" y="186.9">15</text>
</g>
<g font-size="1.4" fill="#8d2323">
<text x="43.8" y="9.2">1</text>
<text x="43.8" y="10.7">2</text>
<text x="43.8" y="12.2">3</text>
<text x="43.8" y="18.9">1</text>
<text x="43.8" y="20.4">2</text>
<text x="43.8" y="21.9">3</text>
<text x="43.8" y="28.7">1</text>
<text x="43.8" y="30.2">2</text>
<text x="43.8" y="31.7">3</text>
<text x="43.8" y="38.4">1</text>
<text x="43.8" y="39.9">2</text>
<text x="43.8" y="41.4">3</text>
<text x="43.8" y="48.2">1</text>
<text x="43.8" y="49.7">2</text>
<text x="43.8" y="51.2">3</text>
<text x="43.8" y="57.9">1</text>
<text x="43.8" y="59.4">2</text>
<text x="43.8" y="60.9">3</text>
<text x="43.8" y="67.7">1</text>
<text x="43.8" y="69.2">2</text>
<text x="43.8" y="70.7">3</text>
<text x="43.8" y="77.4">1</text>
<text x="43.8" y="78.9">2</text>
<text x="43.8" y="80.4">3</text>
</g>
<g font-size="1.4">
<text x="174.5" y="28.7">4</text>
<text x="174.5" y="27.2">5</text>
<text x="174.5" y="33.2">1</text>
<text x="174.5" y="30.2">3</text>
<text x="174.5" y="31.7">2</text>
<text x="222.5" y="56.1" transform="rotate(-90 222.5 56.1)">4</text>
<text x="74.6" y="62.4">7</text>
<text x="76.2" y="63.2">VSS</text>
</g>
<g font-size="1.4" fill="#f00">
<text x="84.7" y="53.4">14</text>
<text x="80.9" y="54.2">VDD</text>
</g>
</svg>
